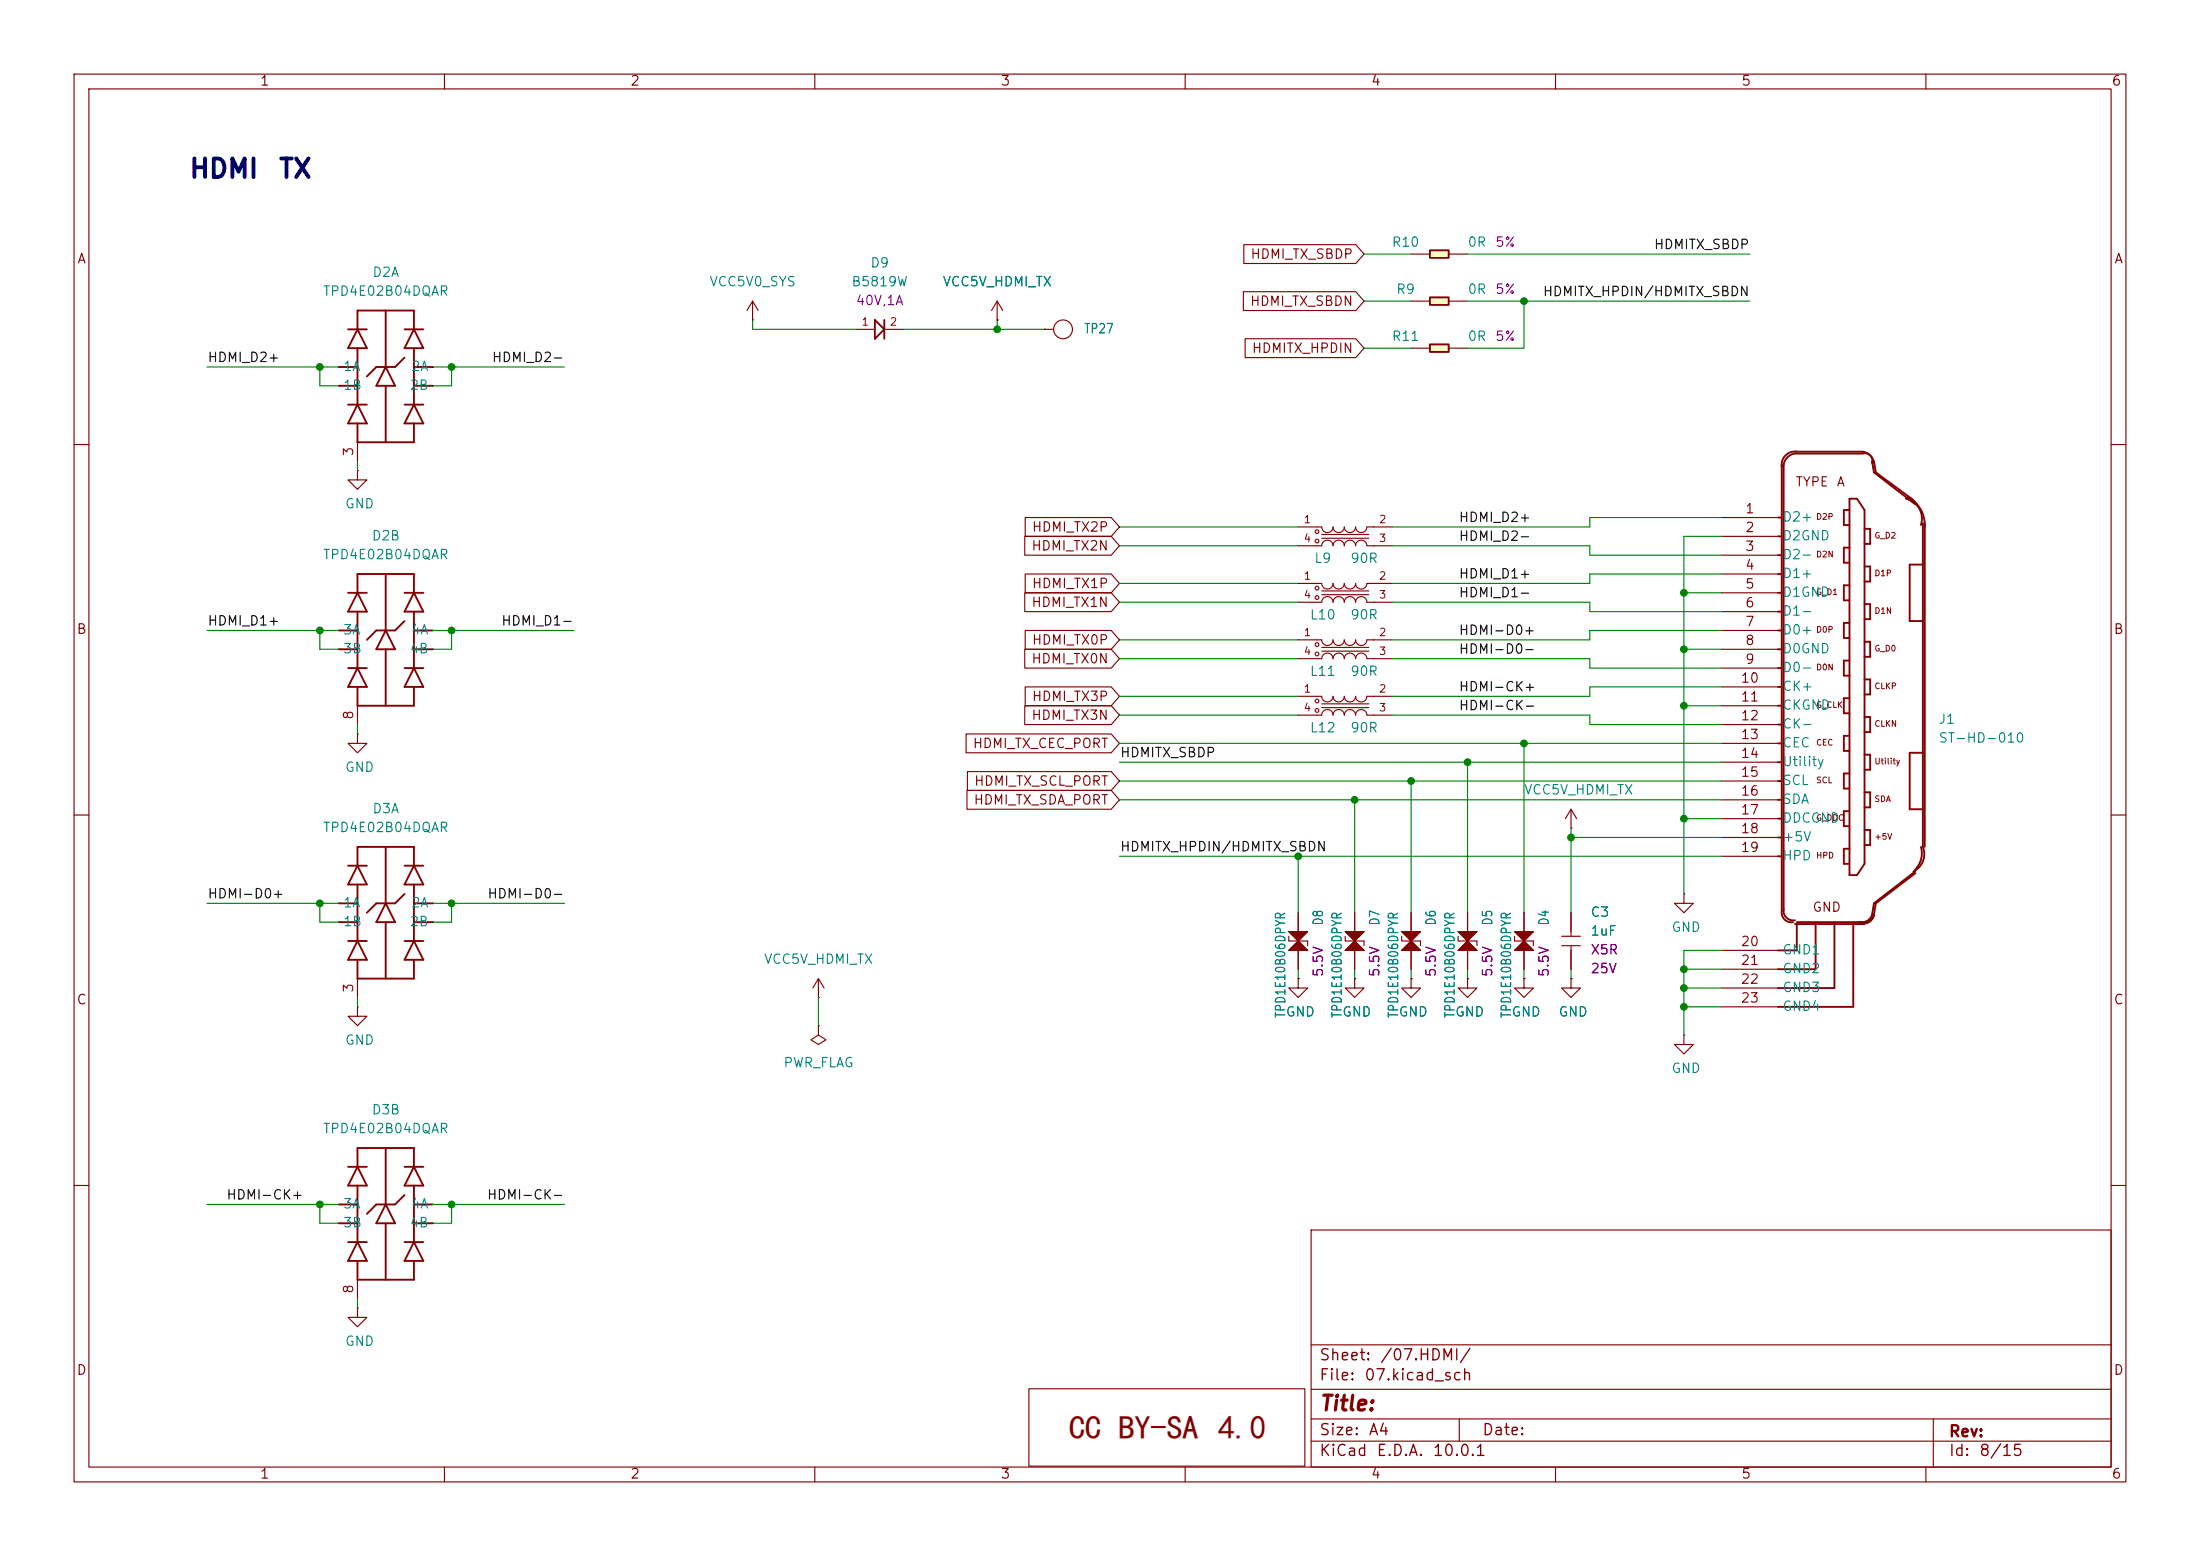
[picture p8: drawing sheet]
<svg xmlns="http://www.w3.org/2000/svg" width="297mm" height="210mm" viewBox="0 0 297 210" stroke-linecap="round" stroke-linejoin="round" font-family="sans-serif">
<path d="M0 0h297v210h-297z" fill="#fff" stroke="#fff" stroke-width=".14"/>
<g fill="none" stroke="#830000" stroke-width=".15">
<path d="M10 10h277v190h-277zM12 12h273v186h-273zM60 10v2M110 10v2M160 10v2M210 10v2M260 10v2M45.7 49.5h.1M45.7 52.1h.1M48.3 59.7v2.5M58.4 49.5h.1M58.4 52.1h.1"/>
<path d="M141 44.5h.1M141 44.5h1.2M10 60h2M48.3 63.5v1.3h1.2l-1.2 1.2-1.3-1.2h1.3M48.3 63.5h.1M175.3 78.7h3.1a.76 .76 0 0 0 .8 .8 .76 .76 0 0 0 .8-.8 .76 .76 0 0 0 .7 .8 .76 .76 0 0 0 .8-.8 .76 .76 0 0 0 .7 .8 .76 .76 0 0 0 .8-.8 .76 .76 0 0 0 .8 .8 .76 .76 0 0 0 .7-.8h3.5M175.3 71.1h3.1a.76 .76 0 0 0 .8 .8 .76 .76 0 0 0 .8-.8 .76 .76 0 0 0 .7 .8 .76 .76 0 0 0 .8-.8 .76 .76 0 0 0 .7 .8 .76 .76 0 0 0 .8-.8 .76 .76 0 0 0 .8 .8 .76 .76 0 0 0 .7-.8h3.5M175.3 73.7h3.1a.76 .76 0 0 1 .8-.8 .76 .76 0 0 1 .8 .8 .76 .76 0 0 1 .7-.8 .76 .76 0 0 1 .8 .8 .76 .76 0 0 1 .7-.8 .76 .76 0 0 1 .8 .8 .76 .76 0 0 1 .8-.8 .76 .76 0 0 1 .7 .8h3.5M178.4 79.8h6.4M178.4 72.1h6.4M178.4 72.6h6.4M285 60h2"/>
<path d="M45.7 85.1h.1M45.7 87.6h.1M48.3 99.1v1.2h1.2l-1.2 1.3-1.3-1.3h1.3M48.3 99.1h.1M48.3 95.3v2.5M58.4 85.1h.1M58.4 87.6h.1M175.3 81.3h3.1a.76 .76 0 0 1 .8-.8 .76 .76 0 0 1 .8 .8 .76 .76 0 0 1 .7-.8 .76 .76 0 0 1 .8 .8 .76 .76 0 0 1 .7-.8 .76 .76 0 0 1 .8 .8 .76 .76 0 0 1 .8-.8 .76 .76 0 0 1 .7 .8h3.5M175.3 86.4h3.1a.76 .76 0 0 0 .8 .7 .76 .76 0 0 0 .8-.7 .76 .76 0 0 0 .7 .7 .76 .76 0 0 0 .8-.7 .76 .76 0 0 0 .7 .7 .76 .76 0 0 0 .8-.7 .76 .76 0 0 0 .8 .7 .76 .76 0 0 0 .7-.7h3.5M175.3 88.9h3.1a.76 .76 0 0 1 .8-.8 .76 .76 0 0 1 .8 .8 .76 .76 0 0 1 .7-.8 .76 .76 0 0 1 .8 .8 .76 .76 0 0 1 .7-.8 .76 .76 0 0 1 .8 .8 .76 .76 0 0 1 .8-.8 .76 .76 0 0 1 .7 .8h3.5M175.3 94h3.1a.76 .76 0 0 0 .8 .7 .76 .76 0 0 0 .8-.7 .76 .76 0 0 0 .7 .7 .76 .76 0 0 0 .8-.7 .76 .76 0 0 0 .7 .7 .76 .76 0 0 0 .8-.7 .76 .76 0 0 0 .8 .7 .76 .76 0 0 0 .7-.7h3.5M175.3 96.5h3.1a.76 .76 0 0 1 .8-.7 .76 .76 0 0 1 .8 .7 .76 .76 0 0 1 .7-.7 .76 .76 0 0 1 .8 .7 .76 .76 0 0 1 .7-.7 .76 .76 0 0 1 .8 .7 .76 .76 0 0 1 .8-.7 .76 .76 0 0 1 .7 .7h3.5"/>
<path d="M178.4 80.3h6.4M178.4 87.4h6.4M178.4 87.9h6.4M178.4 95h6.4M178.4 95.5h6.4M10 110h2M212.1 111.8h.1M212.1 109.2l-.8 1.3M212.1 109.2l.8 1.3M212.1 109.2v2.6M285 110h2M48.3 135.9v1.3h1.2l-1.2 1.2-1.3-1.2h1.3"/>
<path d="M48.3 135.9h.1M174 125.7h2.5l-2.5 2.6h2.5zM174 126.4v.6h2.5v.6M175.3 132.1v1.3h1.2l-1.2 1.2-1.3-1.2h1.3M175.3 132.1h.1M175.3 123.2v2.5M175.3 128.3v2.5M181.6 125.7h2.6l-2.6 2.6h2.6zM181.6 126.4v.6h2.6v.6M182.9 132.1v1.3h1.3l-1.3 1.2-1.3-1.2h1.3M182.9 132.1h.1M182.9 123.2v2.5"/>
<path d="M182.9 128.3v2.5M189.2 125.7h2.6l-2.6 2.6h2.6zM189.2 126.4v.6h2.6v.6M190.5 132.1v1.3h1.3l-1.3 1.2-1.3-1.2h1.3M190.5 132.1h.1M190.5 123.2v2.5M190.5 128.3v2.5M196.9 125.7h2.5l-2.5 2.6h2.5zM196.9 126.4v.6h2.5v.6M198.1 132.1v1.3h1.3l-1.3 1.2-1.2-1.2h1.2M198.1 132.1h.1M198.1 123.2v2.5"/>
<path d="M198.1 128.3v2.5M204.5 125.7h2.5l-2.5 2.6h2.5zM204.5 126.4v.6h2.5v.6M205.7 132.1v1.3h1.3l-1.3 1.2-1.2-1.2h1.2M205.7 132.1h.1M205.7 123.2v2.5M205.7 128.3v2.5M212.1 132.1v1.3h1.3l-1.3 1.2-1.3-1.2h1.3M212.1 132.1h.1M227.3 120.7v1.2h1.3l-1.3 1.3-1.2-1.3h1.2M227.3 120.7h.1M10 160h2"/>
<path d="M45.7 162.6h.1M45.7 165.1h.1M48.3 176.5v1.3h1.2l-1.2 1.3-1.3-1.3h1.3M48.3 176.5h.1M48.3 172.7v2.6M58.4 162.6h.1M58.4 165.1h.1M177 166h108v32h-108zM285 160h2M60 198v2M110 198v2M138.9 187.4h37.3v10.5h-37.3z"/>
<path d="M160 198v2M177 194.5h108M177 191.5h108M177 187.5h108M177 181.5h108M197 191.5v3M210 198v2M260 198v2M261 191.5v6.5"/>
<circle cx="143.5" cy="44.5" r="1.27"/>
<circle cx="177.8" cy="71.8" r=".25"/>
<circle cx="177.8" cy="79.4" r=".25"/>
<circle cx="177.8" cy="73" r=".25"/>
<circle cx="177.8" cy="87" r=".25"/>
<circle cx="177.8" cy="80.6" r=".25"/>
<circle cx="177.8" cy="94.6" r=".25"/>
<circle cx="177.8" cy="95.9" r=".25"/>
<circle cx="177.8" cy="88.3" r=".25"/>
</g>
<g fill="#830000" stroke="#830000" stroke-width=".15">
<path d="M196.9 128.3l1.2-1.3 1.3 1.3z"/>
<path d="M196.9 125.7h2.5l-1.3 1.3z"/>
<path d="M204.5 128.3l1.2-1.3 1.3 1.3z"/>
<path d="M204.5 125.7h2.5l-1.3 1.3z"/>
<path d="M174 128.3l1.3-1.3 1.2 1.3z"/>
<path d="M174 125.7h2.5l-1.2 1.3z"/>
<path d="M181.6 128.3l1.3-1.3 1.3 1.3z"/>
<path d="M181.6 125.7h2.6l-1.3 1.3z"/>
<path d="M189.2 128.3l1.3-1.3 1.3 1.3z"/>
<path d="M189.2 125.7h2.6l-1.3 1.3z"/>
</g>
<g fill="none" stroke="#830000" stroke-width=".25">
<path d="M45.7 49.5h2.6M45.7 52.1h2.6M47 44.5h2.5M47 54.6h2.5M48.3 44.5v-2.6h7.6v2.6M48.3 47v7.6M48.3 57.2v2.5h7.6v-2.5M48.3 54.6l1.2 2.6h-2.5zM48.3 44.5l1.2 2.5h-2.5zM52.1 41.9v7.6M52.1 52.1v7.6M52.1 49.5l1.2 2.6h-2.5z"/>
<path d="M54.6 44.5h2.6M54.6 48.3l-1.3 1.2h-2.5l-1.3 1.3M54.6 54.6h2.6M55.9 47v7.6M55.9 54.6l1.3 2.6h-2.6zM55.9 49.5h2.5M55.9 52.1h2.5M55.9 44.5l1.3 2.5h-2.6zM52.1 77.5v7.6M45.7 85.1h2.6M45.7 87.6h2.6M47 80h2.5"/>
<path d="M47 90.2h2.5M48.3 90.2l1.2 2.5h-2.5zM48.3 80l1.2 2.6h-2.5zM48.3 80v-2.5h7.6v2.5M48.3 82.6v7.6M48.3 92.7v2.6h7.6v-2.6M52.1 85.1l1.2 2.5h-2.5zM52.1 87.6v7.7M54.6 80h2.6M54.6 83.8l-1.3 1.3h-2.5l-1.3 1.3M54.6 90.2h2.6M55.9 90.2l1.3 2.5h-2.6z"/>
<path d="M55.9 85.1h2.5M55.9 87.6h2.5M55.9 80l1.3 2.6h-2.6zM55.9 82.6v7.6M47 157.5h2.5M48.3 157.5v-2.6h7.6v2.6M48.3 157.5l1.2 2.5h-2.5zM52.1 154.9v7.7M54.6 157.5h2.6M55.9 157.5l1.3 2.5h-2.6zM45.7 162.6h2.6M45.7 165.1h2.6"/>
<path d="M47 167.6h2.5M48.3 160v7.6M48.3 170.2v2.5h7.6v-2.5M48.3 167.6l1.2 2.6h-2.5zM52.1 165.1v7.6M52.1 162.6l1.2 2.5h-2.5zM54.6 161.3l-1.3 1.3h-2.5l-1.3 1.2M54.6 167.6h2.6M55.9 160v7.6M55.9 167.6l1.3 2.6h-2.6zM55.9 162.6h2.5M55.9 165.1h2.5"/>
</g>
<path d="M193 40.1h2.6v1h-2.6z" fill="#ffffc2"/>
<path d="M193 40.1h2.6v1h-2.6z" fill="none" stroke="#830000" stroke-width=".25"/>
<path d="M190.5 40.6h2.5M195.6 40.6h2.5" fill="none" stroke="#830000" stroke-width=".15"/>
<path d="M193 46.5h2.6v1h-2.6z" fill="#ffffc2"/>
<path d="M193 46.5h2.6v1h-2.6z" fill="none" stroke="#830000" stroke-width=".25"/>
<path d="M190.5 47h2.5M195.6 47h2.5" fill="none" stroke="#830000" stroke-width=".15"/>
<path d="M193 33.8h2.6v1h-2.6z" fill="#ffffc2"/>
<g fill="none" stroke="#830000" stroke-width=".25">
<path d="M193 33.8h2.6v1h-2.6zM118.1 43.2l1.3 1.3-1.3 1.2zM119.4 43.2v2.5M240 69.9h.5M240 72.4h.5M240 74.9h.5M240 77.5h.5M240.5 62.7v60.2a1.32 1.32 0 0 0 1.6 1.6M242.3 61h9.2a1.8 1.8 0 0 1 1.5 1.5M242.6 61a1.8 1.8 0 0 0-2.1 2M249.7 68.8h-.8v2.1h.8M249.7 73.9h-.8v2h.8"/>
<path d="M249.7 79h-.8v2h.8M249.7 67.3h1l1 1.5v47.8l-1 1.5h-1zM251.7 71.4h.8v2h-.8M251.7 76.5h.8v2h-.8M252.7 62.2l.3 1.6 5.6 4.3M252.7 62.5a1.02 1.02 0 0 0-1.2-1.3h-9.2a1.8 1.8 0 0 0-1.5 1.5v60.2M253 62.2l.2 1.6 4.9 3.5 .5 .5M257.3 67.3a2.76 2.76 0 0 1 2 3.6M257.6 67.1a4.3 4.3 0 0 1 2.2 4M259.6 70.6v43.7a2.57 2.57 0 0 1-1.3 3.3M259.6 76.2h-1.8v7.6h1.8M259.8 70.6v43.7"/>
<path d="M240 80h.5M240 82.6h.5M240 85.1h.5M240 87.6h.5M240 90.2h.5M240 92.7h.5M240 95.3h.5M240 97.8h.5M249.7 84.1h-.8v2h.8M249.7 89.2h-.8v2h.8M249.7 94.2h-.8v2.1h.8M249.7 99.3h-.8v2h.8"/>
<path d="M251.7 81.5h.8v2.1h-.8M251.7 86.6h.8v2h-.8M251.7 91.7h.8v2h-.8M251.7 96.8h.8v2h-.8M47 116.8h2.5M48.3 116.8l1.2 2.6h-2.5zM48.3 116.8v-2.5h7.6v2.5M48.3 119.4v7.6M52.1 114.3v7.6M54.6 116.8h2.6M55.9 116.8l1.3 2.6h-2.6zM55.9 119.4v7.6"/>
<path d="M240 100.3h.5M240 102.9h.5M240 105.4h.5M240 108h.5M240 110.5h.5M240 113h.5M240 115.6h.5M249.7 104.4h-.8v2h.8M249.7 109.5h-.8v2h.8M249.7 114.6h-.8v2h.8M251.7 101.9h.8v2h-.8M251.7 106.9h.8v2.1h-.8"/>
<path d="M251.7 112h.8v2h-.8M258.6 117.6l-5.6 4.3-.3 1.5a1.43 1.43 0 0 1-1.5 1.1M258.6 117.9l-5.4 4-.2 1.5a1.42 1.42 0 0 1-2 1.1M259.3 114.3a3.1 3.1 0 0 1-.7 3M259.6 101.6h-1.8v7.6h1.8M45.7 121.9h2.6M45.7 124.5h2.6M47 127h2.5M48.3 127l1.2 2.5h-2.5zM48.3 129.5v2.6h7.6v-2.6M52.1 121.9l1.2 2.6h-2.5zM52.1 124.5v7.6"/>
<path d="M54.6 120.7l-1.3 1.2h-2.5l-1.3 1.3M54.6 127h2.6M55.9 127l1.3 2.5h-2.6zM55.9 121.9h2.5M55.9 124.5h2.5M240.8 122.7a1.33 1.33 0 0 0 1.5 1.5M242.3 124.7h9.4M242.6 124.5h8.9M242.6 124.7v3.6h-2.6M245.1 124.7v6.1h-5.1M247.7 124.7v8.7h-7.7M250.2 124.7v11.2h-10.2"/>
</g>
<g fill="none" stroke="#830000" stroke-width=".15">
<path d="M167.9 39.4h15.1l1.2 1.2-1.2 1.3h-15.1zM167.9 33h15.1l1.2 1.3-1.2 1.3h-15.1zM190.5 34.3h2.5M195.6 34.3h2.5M101.6 43.2h.1M101.6 40.6l-.8 1.3M101.6 40.6l.8 1.3M101.6 40.6v2.6M115.6 44.5h2.5M119.4 44.5h2.5M134.6 43.2h.1M134.6 40.6l-.7 1.3"/>
<path d="M134.6 40.6l.8 1.3M134.6 40.6v2.6M141 44.5h.1M168.1 45.7h14.9l1.2 1.3-1.2 1.3h-14.9zM138.3 72.4h11.7l1.1 1.3-1.1 1.2h-11.7zM138.4 77.5h11.6l1.1 1.2-1.1 1.3h-11.6zM138.4 69.9h11.6l1.1 1.2-1.1 1.3h-11.6zM232.4 69.9h7.6M232.4 72.4h7.6M232.4 74.9h7.6M232.4 77.5h7.6M130.4 99.1h19.6l1.1 1.2-1.1 1.3h-19.6z"/>
<path d="M138.3 80h11.7l1.1 1.3-1.1 1.3h-11.7zM138.3 95.3h11.7l1.1 1.2-1.1 1.3h-11.7zM138.3 87.6h11.7l1.1 1.3-1.1 1.3h-11.7zM138.4 92.7h11.6l1.1 1.3-1.1 1.3h-11.6zM138.4 85.1h11.6l1.1 1.3-1.1 1.2h-11.6zM232.4 80h7.6M232.4 82.6h7.6M232.4 85.1h7.6M232.4 87.6h7.6M232.4 90.2h7.6M232.4 92.7h7.6M232.4 95.3h7.6"/>
<path d="M232.4 97.8h7.6M130.5 106.7h19.5l1.1 1.3-1.1 1.2h-19.5zM130.6 104.1h19.4l1.1 1.3-1.1 1.3h-19.4zM232.4 100.3h7.6M232.4 102.9h7.6M232.4 105.4h7.6M232.4 108h7.6M232.4 110.5h7.6M232.4 113h7.6M232.4 115.6h7.6M45.7 121.9h.1M45.7 124.5h.1"/>
<path d="M48.3 132.1v2.5M58.4 121.9h.1M58.4 124.5h.1M110.5 134.6h.1M110.5 138.4v1.3l1 .6-1 .7-1-.7 1-.6M110.5 138.4h.1M110.5 132.1l-.8 1.3M110.5 132.1l.8 1.3M110.5 132.1v2.5M175.3 132.1h.1M175.3 123.2v2.5M175.3 128.3v2.5"/>
<path d="M182.9 132.1h.1M182.9 123.2v2.5M182.9 128.3v2.5M190.5 132.1h.1M190.5 123.2v2.5M190.5 128.3v2.5M198.1 132.1h.1M198.1 123.2v2.5M198.1 128.3v2.5M205.7 132.1h.1M205.7 123.2v2.5M205.7 128.3v2.5"/>
<path d="M210.8 126.4h2.6M210.8 127.6h2.6M212.1 132.1h.1M212.1 123.2v3.2M212.1 127.6v3.2M227.3 139.7v1.3h1.3l-1.3 1.2-1.2-1.2h1.2M227.3 139.7h.1M232.4 128.3h7.6M232.4 130.8h7.6M232.4 133.4h7.6M232.4 135.9h7.6"/>
</g>
<g fill="none" stroke="#008300" stroke-width=".15">
<path d="M184.2 34.3h6.3M198.1 34.3h38.1M27.9 49.5h17.8M43.2 49.5v2.6h2.5M58.4 49.5h17.8M61 49.5v2.6h-2.6M101.6 43.2v1.3h14M121.9 44.5h19.1M134.6 43.2v1.3M184.2 40.6h6.3M184.2 47h6.3M198.1 40.6h38.1"/>
<path d="M205.7 40.6v6.4h-7.6M48.3 62.2v1.3M151.1 78.7h24.2M151.1 71.1h24.2M151.1 73.7h24.2M188 73.7h26.6v1.2h17.8M232.4 72.4h-5.1v48.3M232.4 77.5h-17.8v1.2h-26.6M232.4 69.9h-17.8v1.2h-26.6M27.9 85.1h17.8M43.2 85.1v2.5h2.5M48.3 97.8v1.3"/>
<path d="M58.4 85.1h19.1M61 85.1v2.5h-2.6M151.1 94h24.2M151.1 88.9h24.2M151.1 86.4h24.2M151.1 81.3h24.2M151.1 96.5h24.2M188 88.9h26.6v1.3h17.8M188 81.3h26.6v1.3h17.8M188 96.5h26.6v1.3h17.8M227.3 87.6h5.1M227.3 80h5.1"/>
<path d="M227.3 95.3h5.1M232.4 92.7h-17.8v1.3h-26.6M232.4 85.1h-17.8v1.3h-26.6M151.1 102.9h81.3M151.1 105.4h81.3M151.1 115.6h81.3M151.1 108h81.3M151.1 100.3h81.3M175.3 115.6v7.6M182.9 108v15.2M190.5 105.4v17.8M198.1 102.9v20.3"/>
<path d="M205.7 100.3v22.9M212.1 111.8v11.4M212.1 113h20.3M227.3 110.5h5.1M27.9 121.9h17.8M43.2 121.9v2.6h2.5M48.3 134.6v1.3M58.4 121.9h17.8M61 121.9v2.6h-2.6M110.5 134.6v3.8M175.3 130.8v1.3M182.9 130.8v1.3"/>
<path d="M190.5 130.8v1.3M198.1 130.8v1.3M205.7 130.8v1.3M212.1 130.8v1.3M227.3 130.8h5.1M227.3 135.9h5.1M227.3 133.4h5.1M232.4 128.3h-5.1v11.4M27.9 162.6h17.8M43.2 162.6v2.5h2.5M48.3 175.3v1.2M58.4 162.6h17.8"/>
<path d="M61 162.6v2.5h-2.6"/>
</g>
<g fill="#008300" stroke="#008300" stroke-width=".14">
<circle cx="43.2" cy="49.5" r=".46"/>
<circle cx="61" cy="85.1" r=".46"/>
<circle cx="61" cy="49.5" r=".46"/>
<circle cx="43.2" cy="85.1" r=".46"/>
<circle cx="205.7" cy="40.6" r=".46"/>
<circle cx="227.3" cy="133.4" r=".46"/>
<circle cx="227.3" cy="130.8" r=".46"/>
<circle cx="227.3" cy="110.5" r=".46"/>
<circle cx="212.1" cy="113" r=".46"/>
<circle cx="205.7" cy="100.3" r=".46"/>
<circle cx="227.3" cy="135.9" r=".46"/>
<circle cx="43.2" cy="162.6" r=".46"/>
<circle cx="43.2" cy="121.9" r=".46"/>
<circle cx="61" cy="121.9" r=".46"/>
<circle cx="61" cy="162.6" r=".46"/>
<circle cx="190.5" cy="105.4" r=".46"/>
<circle cx="175.3" cy="115.6" r=".46"/>
<circle cx="182.9" cy="108" r=".46"/>
<circle cx="198.1" cy="102.9" r=".46"/>
<circle cx="227.3" cy="80" r=".46"/>
<circle cx="227.3" cy="87.6" r=".46"/>
<circle cx="227.3" cy="95.3" r=".46"/>
<circle cx="134.6" cy="44.5" r=".46"/>
</g>
<text font-size="4.5" fill="#830000" x="144.3" y="194.2">CC BY-SA 4.0</text>
<g font-size="2.5" fill="#0000c2">
<text x="25.4" y="24.6">HDMI</text>
<text x="37.5" y="24.6">TX</text>
</g>
<text font-size="2" fill="#830000" x="178" y="190.9">Title:</text>
<g font-size="1.5" fill="#830000">
<text x="178" y="184">Sheet:</text>
<text x="186.2" y="184">/07.HDMI/</text>
<text x="178" y="186.7">File:</text>
<text x="184.1" y="186.7">07.kicad_sch</text>
<text x="178" y="196.9">KiCad</text>
<text x="178" y="194.1">Size:</text>
<text x="184.7" y="194.1">A4</text>
<text x="185.7" y="196.9">E.D.A.</text>
<text x="193.3" y="196.9">10.0.1</text>
<text x="200" y="194.1">Date:</text>
<text x="263" y="194.3">Rev:</text>
<text x="263" y="196.9">Id:</text>
<text x="267.1" y="196.9">8/15</text>
</g>
<g font-size="1.3" fill="#830000">
<text x="35" y="11.9">1</text>
<text x="85" y="11.9">2</text>
<text x="135" y="11.9">3</text>
<text x="185" y="11.9">4</text>
<text x="235" y="11.9">5</text>
<text x="285" y="11.9">6</text>
<text x="10.3" y="35.9">A</text>
<text x="168.7" y="35.2">HDMI_TX_SBDP</text>
<text x="285.3" y="35.9">A</text>
<text x="168.7" y="41.6">HDMI_TX_SBDN</text>
<text x="168.9" y="47.9">HDMITX_HPDIN</text>
<text x="48" y="61.7" transform="rotate(-90 48 61.7)">3</text>
<text x="235.5" y="69.6">1</text>
<text x="139.2" y="74.6">HDMI_TX2N</text>
<text x="139.2" y="72.1">HDMI_TX2P</text>
<text x="235.5" y="72.1">2</text>
<text x="235.5" y="74.7">3</text>
<text x="235.5" y="77.2">4</text>
<text x="139.2" y="82.2">HDMI_TX1N</text>
<text x="139.2" y="79.7">HDMI_TX1P</text>
<text x="235.5" y="79.8">5</text>
<text x="235.5" y="82.3">6</text>
<text x="10.3" y="85.9">B</text>
<text x="139.2" y="89.9">HDMI_TX0N</text>
<text x="139.2" y="87.3">HDMI_TX0P</text>
<text x="235.5" y="84.8">7</text>
<text x="235.5" y="87.4">8</text>
<text x="235.5" y="89.9">9</text>
<text x="285.3" y="85.9">B</text>
<text x="139.2" y="94.9">HDMI_TX3P</text>
<text x="234.9" y="92.5">10</text>
<text x="234.9" y="95">11</text>
<text x="48" y="97.2" transform="rotate(-90 48 97.2)">8</text>
<text x="131.2" y="101.3">HDMI_TX_CEC_PORT</text>
<text x="139.2" y="97.5">HDMI_TX3N</text>
<text x="234.9" y="97.5">12</text>
<text x="234.9" y="100.1">13</text>
<text x="131.4" y="106.4">HDMI_TX_SCL_PORT</text>
<text x="234.9" y="102.6">14</text>
<text x="234.9" y="105.2">15</text>
<text x="234.9" y="107.7">16</text>
<text x="131.4" y="108.9">HDMI_TX_SDA_PORT</text>
<text x="234.9" y="110.2">17</text>
<text x="234.9" y="112.8">18</text>
<text x="234.9" y="115.3">19</text>
<text x="234.9" y="128">20</text>
<text x="234.9" y="130.6">21</text>
<text x="10.3" y="135.9">C</text>
<text x="48" y="134.1" transform="rotate(-90 48 134.1)">3</text>
<text x="234.9" y="133.1">22</text>
<text x="234.9" y="135.6">23</text>
<text x="285.3" y="135.9">C</text>
<text x="48" y="174.7" transform="rotate(-90 48 174.7)">8</text>
<text x="10.3" y="185.9">D</text>
<text x="285.3" y="185.9">D</text>
<text x="35" y="199.9">1</text>
<text x="85" y="199.9">2</text>
<text x="135" y="199.9">3</text>
<text x="185" y="199.9">4</text>
<text x="235" y="199.9">5</text>
<text x="285" y="199.9">6</text>
</g>
<g font-size="1.3" fill="#008383">
<text x="187.8" y="33.6">R10</text>
<text x="198" y="33.6">0R</text>
<text x="43.5" y="40.2">TPD4E02B04DQAR</text>
<text x="50.2" y="37.7">D2A</text>
<text x="95.7" y="39">VCC5V0_SYS</text>
<text x="114.9" y="39">B5819W</text>
<text x="117.4" y="36.4">D9</text>
<text x="127.2" y="39">VCC5V_HDMI_TX</text>
<text x="188.4" y="40">R9</text>
<text x="198" y="40">0R</text>
<text x="146.3" y="45.3">TP27</text>
<text x="187.8" y="46.3">R11</text>
<text x="198" y="46.3">0R</text>
<text x="46.2" y="50.4">1A</text>
<text x="46.2" y="52.9">1B</text>
<text x="55.2" y="52.9">2B</text>
<text x="55.4" y="50.4">2A</text>
<text x="46.5" y="68.9">GND</text>
<text x="240.5" y="70.7">D2+</text>
<text x="43.5" y="75.8">TPD4E02B04DQAR</text>
<text x="50.1" y="73.3">D2B</text>
<text x="177.3" y="76.3">L9</text>
<text x="182.2" y="76.3">90R</text>
<text x="240.5" y="73.3">D2GND</text>
<text x="240.5" y="75.8">D2-</text>
<text x="176.7" y="83.9">L10</text>
<text x="182.2" y="83.9">90R</text>
<text x="240.5" y="78.3">D1+</text>
<text x="240.5" y="80.9">D1GND</text>
<text x="240.5" y="83.4">D1-</text>
<text x="46.2" y="86">3A</text>
<text x="46.2" y="88.5">3B</text>
<text x="55.2" y="88.5">4B</text>
<text x="55.4" y="86">4A</text>
<text x="240.5" y="86">D0+</text>
<text x="240.5" y="88.5">D0GND</text>
<text x="176.7" y="91.5">L11</text>
<text x="182.2" y="91.5">90R</text>
<text x="240.5" y="91">D0-</text>
<text x="240.5" y="93.6">CK+</text>
<text x="176.7" y="99.2">L12</text>
<text x="182.2" y="99.2">90R</text>
<text x="240.5" y="96.1">CKGND</text>
<text x="240.5" y="98.7">CK-</text>
<text x="240.5" y="101.2">CEC</text>
<text x="261.6" y="98">J1</text>
<text x="261.6" y="100.6">ST-HD-010</text>
<text x="46.5" y="104.5">GND</text>
<text x="205.7" y="107.5">VCC5V_HDMI_TX</text>
<text x="240.5" y="103.7">Utility</text>
<text x="240.5" y="106.3">SCL</text>
<text x="43.5" y="112.6">TPD4E02B04DQAR</text>
<text x="50.2" y="110.1">D3A</text>
<text x="240.5" y="108.8">SDA</text>
<text x="240.5" y="111.4">DDCGND</text>
<text x="240.5" y="113.9">+5V</text>
<text x="240.5" y="116.4">HPD</text>
<text x="46.2" y="122.8">1A</text>
<text x="46.2" y="125.3">1B</text>
<text x="55.2" y="125.3">2B</text>
<text x="55.4" y="122.8">2A</text>
<text x="178.9" y="125" transform="rotate(-90 178.9 125)">D8</text>
<text x="186.5" y="125" transform="rotate(-90 186.5 125)">D7</text>
<text x="194.2" y="125" transform="rotate(-90 194.2 125)">D6</text>
<text x="201.8" y="125" transform="rotate(-90 201.8 125)">D5</text>
<text x="209.4" y="125" transform="rotate(-90 209.4 125)">D4</text>
<text x="214.6" y="124.1">C3</text>
<text x="103" y="130.4">VCC5V_HDMI_TX</text>
<text x="214.6" y="126.6">1uF</text>
<text x="225.6" y="126.1">GND</text>
<text x="240.5" y="129.1">GND1</text>
<text x="240.5" y="131.7">GND2</text>
<text x="173.5" y="137.5">GND</text>
<text x="173.8" y="137.5" transform="rotate(-90 173.8 137.5)">TPD1E10B06DPYR</text>
<text x="181.1" y="137.5">GND</text>
<text x="181.5" y="137.5" transform="rotate(-90 181.5 137.5)">TPD1E10B06DPYR</text>
<text x="188.7" y="137.5">GND</text>
<text x="189.1" y="137.5" transform="rotate(-90 189.1 137.5)">TPD1E10B06DPYR</text>
<text x="196.4" y="137.5">GND</text>
<text x="196.7" y="137.5" transform="rotate(-90 196.7 137.5)">TPD1E10B06DPYR</text>
<text x="204" y="137.5">GND</text>
<text x="204.3" y="137.5" transform="rotate(-90 204.3 137.5)">TPD1E10B06DPYR</text>
<text x="210.3" y="137.5">GND</text>
<text x="240.5" y="134.2">GND3</text>
<text x="240.5" y="136.8">GND4</text>
<text x="46.5" y="141.3">GND</text>
<text x="105.7" y="144.4">PWR_FLAG</text>
<text x="225.6" y="145.1">GND</text>
<text x="43.5" y="153.3">TPD4E02B04DQAR</text>
<text x="50.1" y="150.7">D3B</text>
<text x="46.2" y="163.4">3A</text>
<text x="46.2" y="166">3B</text>
<text x="55.2" y="166">4B</text>
<text x="55.4" y="163.4">4A</text>
<text x="46.5" y="182">GND</text>
</g>
<g font-size="1.3" fill="#830083">
<text x="201.8" y="33.6">5%</text>
<text x="115.4" y="41.5">40V,1A</text>
<text x="201.8" y="40">5%</text>
<text x="201.8" y="46.3">5%</text>
<text x="178.9" y="132" transform="rotate(-90 178.9 132)">5.5V</text>
<text x="186.5" y="132" transform="rotate(-90 186.5 132)">5.5V</text>
<text x="194.2" y="132" transform="rotate(-90 194.2 132)">5.5V</text>
<text x="201.8" y="132" transform="rotate(-90 201.8 132)">5.5V</text>
<text x="209.4" y="132" transform="rotate(-90 209.4 132)">5.5V</text>
<text x="214.6" y="129.1">X5R</text>
<text x="214.6" y="131.7">25V</text>
</g>
<g font-size="1.3">
<text x="223.2" y="33.9">HDMITX_SBDP</text>
<text x="208.2" y="40.3">HDMITX_HPDIN/HDMITX_SBDN</text>
<text x="27.9" y="49.2">HDMI_D2+</text>
<text x="66.3" y="49.2">HDMI_D2-</text>
<text x="196.8" y="70.8">HDMI_D2+</text>
<text x="196.9" y="73.3">HDMI_D2-</text>
<text x="196.8" y="80.9">HDMI_D1-</text>
<text x="196.8" y="78.4">HDMI_D1+</text>
<text x="27.9" y="84.7">HDMI_D1+</text>
<text x="67.6" y="84.7">HDMI_D1-</text>
<text x="196.8" y="86">HDMI-D0+</text>
<text x="196.8" y="88.6">HDMI-D0-</text>
<text x="196.8" y="93.6">HDMI-CK+</text>
<text x="196.8" y="96.2">HDMI-CK-</text>
<text x="151.1" y="102.5">HDMITX_SBDP</text>
<text x="151.1" y="115.2">HDMITX_HPDIN/HDMITX_SBDN</text>
<text x="27.9" y="121.6">HDMI-D0+</text>
<text x="65.7" y="121.6">HDMI-D0-</text>
<text x="30.5" y="162.2">HDMI-CK+</text>
<text x="65.7" y="162.2">HDMI-CK-</text>
</g>
<g font-size="1.2" fill="#830000">
<text x="242.3" y="66">TYPE</text>
<text x="247.9" y="66">A</text>
<text x="244.6" y="123.4">GND</text>
</g>
<g font-size="1" fill="#830000">
<text x="116.2" y="44.2">1</text>
<text x="120" y="44.2">2</text>
<text x="175.9" y="70.9">1</text>
<text x="186.1" y="70.9">2</text>
<text x="175.9" y="73.4">4</text>
<text x="186.1" y="73.4">3</text>
<text x="175.9" y="78.5">1</text>
<text x="175.9" y="81">4</text>
<text x="186.1" y="78.5">2</text>
<text x="186.1" y="81">3</text>
<text x="175.9" y="86.1">1</text>
<text x="175.9" y="88.6">4</text>
<text x="186.1" y="86.1">2</text>
<text x="186.1" y="88.6">3</text>
<text x="175.9" y="93.7">1</text>
<text x="186.1" y="93.7">2</text>
<text x="175.9" y="96.3">4</text>
<text x="186.1" y="96.3">3</text>
</g>
<g font-size=".8" fill="#830000">
<text x="245.1" y="70.3">D2P</text>
<text x="245.1" y="75.4">D2N</text>
<text x="253" y="72.9">G_D2</text>
<text x="253" y="78">D1P</text>
<text x="245.1" y="80.5">G_D1</text>
<text x="253" y="83">D1N</text>
<text x="245.1" y="85.6">D0P</text>
<text x="253" y="88.1">G_D0</text>
<text x="245.1" y="90.7">D0N</text>
<text x="245.1" y="95.7">G_CLK</text>
<text x="253" y="93.2">CLKP</text>
<text x="245.1" y="100.8">CEC</text>
<text x="253" y="98.3">CLKN</text>
<text x="245.1" y="105.9">SCL</text>
<text x="253" y="103.4">Utility</text>
<text x="245.1" y="111">G_DDC</text>
<text x="253" y="108.4">SDA</text>
<text x="253" y="113.5">+5V</text>
<text x="245.1" y="116.1">HPD</text>
</g>
</svg>
